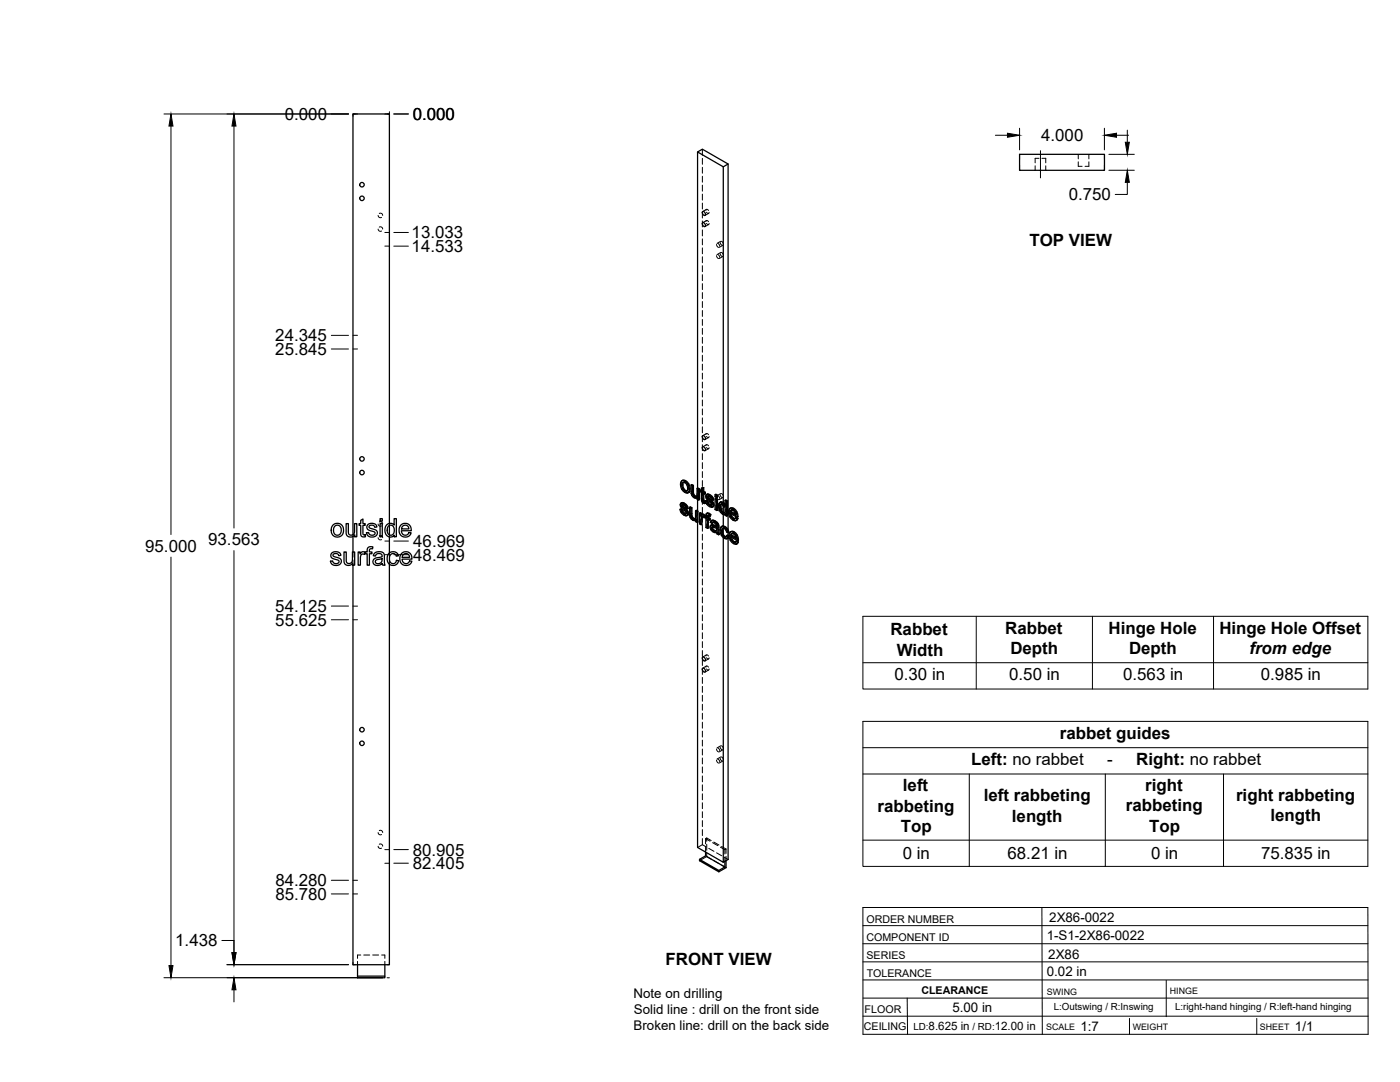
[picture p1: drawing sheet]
<svg xmlns="http://www.w3.org/2000/svg" width="559mm" height="432mm" viewBox="0 0 559 432" stroke-linecap="round" stroke-linejoin="round" font-family="sans-serif">
<!-- layer: Visible -->
<g fill="none" stroke="#000" stroke-width=".51">
<path d="M278.4 60.6l2-1.1 10.2 5.9-1.9 1.2M290.6 65.4v146M407 61.6h33.8v6.4h-33.8zM280.5 88.9a.93 .93 0 0 1 .9 .5 .93 .93 0 0 1-.2 1.1l-.8-.9zM280.5 84.4a.93 .93 0 0 1 .9 .6 .93 .93 0 0 1-.2 1l-.8-.9zM280.5 178.3a.93 .93 0 0 1 .9 .6 .93 .93 0 0 1-.2 1l-.8-.9zM280.5 173.9a.93 .93 0 0 1 .9 .5 .93 .93 0 0 1-.2 1.1l-.8-.9zM272.2 191.8l.6-.2 .9 .2zM272.2 191.8l-.5 .7-.1 .8 .5 1.9 1.5 1.4 .8 .2 .5-.4M272.3 193.6l.3 1.5M272.6 195.1l.3-.2 .8 .8-.3 .2zM272.8 192.5l-.2 1"/>
<path d="M272.9 194.9l-.3-1.4h-.3l.2-.8 .5-.2 .9 .6 .5 1.4-.2 1.5-.8-.1M273.4 192l1 1a1.88 1.88 0 0 1 1 2M273.7 195.7l.5 .2M273.7 191.8l1.2 1.3M274.6 193.3l.5 1.9 .3-.2-.2 1.2M275.1 195.2l-.2 1.2 .3-.2-.6 .5M275.8 193.5l.7 .4 .3-.2v3.2M276.5 193.9v3.1l.3-.1 .3 .6M276.5 197.1l.3 .6 .3-.2 .5 .4M276.8 197.7l.4 .4h.9l-.3 .1M276.8 193.7l-.7-.3-.3 .1v2.9l.3 1.2 .8 .9a.97 .97 0 0 0 1.4 .1M277.2 198.1l.6 .1"/>
<path d="M278.2 194.9l.6 .4 .4-.2v4.3l-.4 .2v-4.3M278.3 198.6v.7l.5 .3M278.3 198.6l-.3 .2M278.4 194.8v-134.2l10.3 6v133.9l-.7-.2-.8 .3-.4 1.7 .4 1.5 .8 1.1 .8 .4 .6-.2M278.4 199.3v4.6M279.2 195.1l-.7-.4-.3 .2v2.6l-.4 .7M280 195.5l-.5 .1v.6l.5 .3v3.3l.9 1h.7l-.1-.7-.6 .1M280 194.8l.9-.2v1.5M280.6 194.8v1.5l.3-.2 .6 .3M280.6 196.3l.6 .3 .3-.2v.6l-.3 .2v-.6M280.6 199.8l.7 .2M280.7 200l.8 .1"/>
<path d="M280.9 194.6l-.9 .2v1.1l-.5-.3M280.9 197v2.6M281.2 197.2l-.6-.3v2.8l.5 .1M281.6 199.9l.6 .2M282.1 197.4l.7-.2 .6 .2M282.3 198.3l.1 .3 .3-.2 .2 .4M282.4 198.6l.2 .3 .3-.1 1.5 1.4M282.4 197.2l-.4 .2M282.5 197.4h.9l.7 .6M282.5 199.9h-.9l.7 1.5 1.3 1 .9-.2M282.6 198v.1M282.6 198.9l1.4 1.4 .4-.1 .4 .6"/>
<path d="M282.7 198.4l-.4-.3 1 .3 .6 1 .6 .3M282.8 197.2l-.9 .3-.2 .9 .3 .7 2 1.9-.2 .7M283.1 197.6l.7 .6 .3-.2 .5 .7M283.8 198.2l.5 .7 .3-.2 .2 .8-.3 .2-.2-.8M285.4 199.1l.3-.2 .7 .3-.4 .2zM285.4 197.4l.3-.2 .7 .4-.4 .2zM285.4 199.1v4.2l.6 .4M285.4 197.4v.9l.6 .3M286.4 199.2v4.3l-.4 .2v-4.3M286.4 197.6v.8l-.4 .2v-.8M289.4 199.7l.6 .4 .3-.2v5.9l-.3 .2v-5.9M290.3 199.9l-.6-.4-.3 .2v2.1l-.4-.6"/>
<path d="M133 209.4l1-.5h.9l1.5 .7 .6 1v2.1l-1.1 1.3-1.7 .3-1.4-.8-.6-1.6a2.79 2.79 0 0 1 .8-2.5zM133.5 210.1l1.2-.5 .6 .1 .6 .6 .3 1.8-.9 1.3-1 .2-.9-.7-.3-1.5zM138.2 209h.8l.1 3.7a1.31 1.31 0 0 0 1.7 .7 1.31 1.31 0 0 0 .7-1.6v-2.8h.9v5.2h-.8v-.8a1.86 1.86 0 0 1-2.2 .9 1.86 1.86 0 0 1-1.2-2.1zM140.9 214.1v6.2M144 207.7l.9-.6v1.9h.9v.7h-.9v3.3l.2 .4h.7l.1 .8h-1.3l-.6-.6v-3.9h-.7v-.7h.7zM146.7 209.5l1.7-.6a1.73 1.73 0 0 1 2 1.4l-.8 .1a1.17 1.17 0 0 0-1.1-.9 1.17 1.17 0 0 0-1.2 .9l.4 .4 2.1 .6a1.59 1.59 0 0 1 .7 2 1.59 1.59 0 0 1-2 .9l-1.5-.3-.7-1.4 .9-.1 .2 .6 .6 .5 1.4-.2a.82 .82 0 0 0 .2-1.1 .82 .82 0 0 0-1.1-.3l-1-.3a1.38 1.38 0 0 1-.8-2.2zM151.7 209h.9v5.2h-.9zM151.7 207h.9v1h-.9zM154.3 209.5l1.1-.6a1.86 1.86 0 0 1 1.9 .7v-2.6h.9v7.2h-.8v-.6a2.16 2.16 0 0 1-2.7 .4 2.16 2.16 0 0 1-1.1-2.4zM154.9 210.1l1.3-.5 1 1v2l-.7 .9h-1l-.8-.9-.1-1.5zM155.4 208.9v-163.4h-14.5v167.9M155.4 209.7v3.8"/>
<path d="M155.4 214.3v6.4M160 209.6l1-.7h1.5l1 .7 .5 1 .1 1.2h-3.9l.2 1 .9 .7a1.43 1.43 0 0 0 1.9-1l.9 .1-.4 .9-1 .7h-1.7l-1-.6-.7-1.7 .1-1.2zM160.7 210l.6-.4 1.1 .1 .6 .6 .2 .8h-2.9zM271.4 203.3l.6 .2M271.9 200.8l.7-.2 .6 .2M272 203.5l.4-.2 .2 .9-.3 .1zM272.1 201.7l.7 .5M272.2 202l.2 .4 .4-.2 1.5 1.4M272.2 200.6l-.4 .2M272.3 204.3l.7 .7h.8M272.3 200.8h.9l.8 .6M272.4 203.3h-1l.8 1.7 1.2 .8 .9-.1"/>
<path d="M272.4 202.4l1.5 1.3 .4-.1 .4 .6M272.5 201.4l-.1 .1M272.5 201.8l-.3-.3 1 .3 .5 1 .7 .3M272.6 204.2l.7 .6M272.6 200.6l-.9 .3-.2 .8 .4 .9 1.9 1.8-.2 .7M272.9 201l.7 .6 .4-.2 .5 .7M273 205l.6 .1M273.6 201.6l.5 .7 .4-.2 .2 .8-.3 .2-.3-.8M273.7 205.1h-.1M273.9 203.7l.4 .7 .4-.2 .1 .7M274.3 204.4l.2 .7 .3-.2-.2 .6M274.5 205.1l-.2 .6 .3-.2-.4 .3"/>
<path d="M275.2 202.5l.7 .3 .3-.2v3.2M275.9 202.8v3.2l.3-.2 .3 .6M275.9 206l.3 .6 .3-.2 .4 .4M276.2 206.6l.4 .4h.9M276.2 202.6l-.7-.3-.3 .2v3l.3 1.2 .8 .7a.97 .97 0 0 0 1.4 .1M276.6 207l.6 .2M277.5 207l-.3 .2M277.6 203.8l.7 .4 .3-.2v4.3l-.3 .2v-4.3M277.7 207.5v.7l.6 .3M277.7 207.6l-.2 .1M278.4 208.4v129.8l10.3 5.9v-129.6M278.6 204l-.7-.4-.3 .2v2.8l-.4 .6"/>
<path d="M279.2 204.8l.6 .3 .3-.2v.5M279.8 205.1v.6l.7-.5 .4 .1M280 206.4l.2 2.8-.3 .2v-2.2M280.1 204.9l-.6-.3-.3 .2v4.3l.7 .3M280.2 205.4l.7-.1 .6 .5M280.3 206.1v.1M280.5 205.2l-.4 .2M280.6 205.4l.6 .5M281 206.6l-.8-.5-.2 .3 .3-.2-.1 .8M281.2 206.5l.6 .3v3.7l.6 .4M281.2 206.5v-.4l-.2 .5M281.2 200.3l.1 .7"/>
<path d="M281.2 206.5l-.2 .1M281.5 205.7l.3 .1M282.2 204.9h.9l.6 .4M282.2 200.1l.3-.2 .3 .9-.3 .1zM282.4 206.6l.7 .4 .3-.2v.6l-.3 .2v-.6M282.5 204.7l-.5 .2M282.5 200.9l.7 .6h.8M282.7 207.3v3.4l-.3 .2v-3.7l.7 .4M282.7 205.7v.7M282.8 205.1l.6 .4 .3-.2-.4 .8 .1-.6M282.8 200.8l.7 .6M283.1 204.9l-.6-.2-.5 .2-.2 1.3-.6-.3 .3-.2"/>
<path d="M283.2 201.5l.6 .2M283.3 206.1a.45 .45 0 0 0-.5-.4 .45 .45 0 0 0-.4 .5v.4l.3-.2 .7 .4M283.9 209.6l.7-.2 1.4 .6M283.9 201.7h-.1M284.1 210.7l.2 .6 .3-.2 .6 .5M284.1 200.3l.4 .7 .3-.2 .2 .7M284.2 210.4l-.1 .3 .3-.2 .2 .6M284.2 209.4l-.5 .3M284.3 211.3l.5 .5h1M284.3 210.3l-.1 .1M284.4 207.8l.8 .3 .3-.2 .8 .6M284.4 210.3l.6 .2a.79 .79 0 0 1 .9 .2 .79 .79 0 0 1 0 1l-.4 .3"/>
<path d="M284.4 210.3l-.2 .1M284.4 210.3v.2M284.5 201l.2 .7 .3-.2-.2 .6M284.5 208.4l-.4 .5 .2-.4h.5l1.1 .9a.43 .43 0 0 1 .1 .7 .43 .43 0 0 1-.7-.1l-1-.4M284.6 209.4l-1 .3-.2 1 .7 1.1 1.1 .7a.61 .61 0 0 1 .7 0 .61 .61 0 0 1 .3 .5l.6 .4M284.7 201.7l-.2 .5 .3-.1-.5 .3M284.7 207.6l-.8 .2M284.8 211.8h1M285.2 208.1l.8 .6 .3-.2 .4 .6M285.5 207.9l-.8-.3-.9 .3-.3 .5 .6 .5M286 208.7l.4 .6 .3-.2 .2 .6M286.4 209.3l.2 .5 .3-.1 .1 2.9"/>
<path d="M286.6 209.8l.1 2.9 .3-.1 .1 .7-.3 .1-.1-.6M287.4 202.4l.3 1.4M287.5 200.4l1.2 .1 .6 .5M287.7 201.3l.4-.1 .6 .3 .7 1.4-.1 1.4-.3 .4-.6-.1M287.7 201.3l-.3 1.1 .4-.2 .3 1.4M287.7 203.8l.4-.2 .7 .8-.4 .2zM287.8 201.2l-.1 .1M287.8 200.3l-.5 .3M288 201.2l-.2 1M288.1 212v.2a1.2 1.2 0 0 0 .8 1.4l.5 .5M288.2 210.1l.9 .3 .3-.2 1 .9M288.4 213.4l.7 .8h.8"/>
<path d="M288.4 200.7l.6 .5 .4-.1M288.5 209.9l-.6 .3M288.6 210.8l-.2 1M288.7 210.8v2.4l-.3-1.4-.3 .2v-.4l.3-.7 .4-.1 .7 .4 .5 1.1 .6 .3v1.1M288.7 201.5v2.9M288.7 205.3v4.6M288.8 204.4l.4 .1M289.1 210.4l.8 .6a1.43 1.43 0 0 1 1 1.4l-.3 .2-.5-1.3M289.4 210.2l-.9-.3-.7 .3-.3 .7v1.4l.9 2 1 .7h.7M289.4 205.1v.6l.6 .3M289.4 205.1l-.2 .2M290 213.7l.7 .4"/>
<path d="M290.6 214.7v128.3l-1.9 1.1M290.7 214.1l.3-.1-.3 .6-.6 .4zM291 214l-.6-.5-.7 .8-.6-.1M291.3 202.9h1a1.84 1.84 0 0 1 1.8 1.3M291.5 212.3l.8-.1a1.99 1.99 0 0 1 2 1.3M291.5 204.3l2.1 1.2-.4-1.1-.8-.8h-.7l-.2 .7 .3-.2 1.7 1M291.7 213.7l2.1 1.1-.5-1.2-.9-.7h-.4l-.3 .8 .3-.2 1.7 1M291.8 206.1l.8 .9 .8-.1M291.8 205.1l.3 .9M292 203.5l-.2 .6M292 214.4l.3 .9M292 215.5l.8 .8h.8"/>
<path d="M292.2 212.9l-.2 .6M292.5 203.1l1 .9a1.94 1.94 0 0 1 1.1 2.1M292.6 207l.6 .1M292.7 212.4l1.1 1a1.97 1.97 0 0 1 .9 2.1M292.8 216.3l.5 .2M292.9 202.9l-.9-.3-1 .7-.2 1 .2 1.4 .7 1.2 1.3 .9h.7l.8-.9M293.1 212.2l-.9-.2-.9 .6-.3 1.5 .3 1.1 .8 1.2 1.2 .8 .7-.1 .7-.8M293.3 207l-.1 .1M293.5 216.4l-.2 .1M293.6 206.7l.6 .4M293.8 204.3l.4 2 .4-.2-.4 .2M293.8 216l.6 .5"/>
<path d="M293.9 213.7l.5 1.9 .3-.1-.3 .1M294.2 206.5l-2.8-1.6 .4 1.2 .3-.1 .8 .8M294.4 215.8l-2.8-1.6 .4 1.3 .3-.2 .8 .9M294.5 206.9l-.7 .8M294.5 206.9l-.6-.4-.7 .6M294.7 216.3l-.7 .8M294.7 216.3l-.6-.5-.8 .7M132.4 220.7l1.4-.5a1.81 1.81 0 0 1 2.3 1.4l-.9 .2a1.21 1.21 0 0 0-1.1-.9 1.21 1.21 0 0 0-1.2 .8l.3 .4 2.3 .7a1.6 1.6 0 0 1 .6 2 1.6 1.6 0 0 1-2 .9l-1.6-.5-.6-1.2 .9-.2 .3 .8 .6 .3 1.3-.2a.81 .81 0 0 0 .2-1.1 .81 .81 0 0 0-1-.3l-1.1-.3a1.37 1.37 0 0 1-.7-2.3zM137.3 220.3h.9v3.8a1.31 1.31 0 0 0 1.7 .7 1.31 1.31 0 0 0 .8-1.7v-2.8h.9v5.3h-.8v-.8a1.86 1.86 0 0 1-2.3 .8 1.86 1.86 0 0 1-1.2-2.1zM143 220.3h.7v.8a1.27 1.27 0 0 1 2.1-.7l.8-.1v-1.2a1.55 1.55 0 0 1 2.2-.9l-.1 .8a.81 .81 0 0 0-.9 0 .81 .81 0 0 0-.4 .8v.5h1.1v.7h-1.1v4.6h-.8v-4.6h-.8v-.4l-.3 .7-.9-.2-.6 .5-.2 4h-.8zM149.5 220.8l1.6-.6 1.2 .1 .8 .4 .6 4.9h-.9l-.2-.7-1.2 .7h-1.2l-.9-.4-.4-.7a1.74 1.74 0 0 1 2-2l.6-.1a.8 .8 0 0 0 1-.8 .8 .8 0 0 0-1.1-.7l-1 .2-.5 .8-.9-.1zM150.1 223.5l2.4-.6a1.59 1.59 0 0 1-.6 1.8 1.59 1.59 0 0 1-1.9-.1l-.2-.5z"/>
<path d="M155.2 220.9l1-.6h1.5l.8 .4 .5 1-.8 .3a1.47 1.47 0 0 0-2-.9 1.47 1.47 0 0 0-.8 2l.5 1.4 .7 .4 1.1-.2 .5-1.1 .9 .1-.3 1-1 .8-1.3 .1-.8-.3-.8-.8-.4-1.1 .1-1.2zM155.4 225.1v159.9h-14.5v-159.4M160.3 220.9l1-.6h1.5l.9 .6 .6 1.1 .1 1.1h-3.9l.2 1 .8 .7a1.43 1.43 0 0 0 2-.9l.8 .3-.4 .8-1 .6h-1.6l-1-.6-.5-.8-.2-1.2 .1-1.2zM161 221.3l.6-.3h1l.6 .5 .3 .9h-3zM280.5 262.2a.93 .93 0 0 1 .9 .6 .93 .93 0 0 1-.2 1l-.8-.9zM280.5 266.7a.93 .93 0 0 1 .9 .5 .93 .93 0 0 1-.2 1.1l-.8-.9zM281.6 340v1.6l-2.4 1.3v.6l7.7 4.4v-.5l-7.7-4.5M281.6 341.6l7.7 4.4-2.4 1.4M289.3 343.7v2.3M289.8 343.5v2.8l-2.9 1.6M142.7 385v5.2h10.9v-.6h-10.9M153.6 385v4.6"/>
<circle cx="144.5" cy="79.2" r=".9"/>
<circle cx="144.5" cy="73.7" r=".9"/>
<circle cx="144.5" cy="188.6" r=".9"/>
<circle cx="144.5" cy="183.1" r=".9"/>
<circle cx="144.5" cy="296.6" r=".9"/>
<circle cx="144.5" cy="291.2" r=".9"/>
</g>
<!-- layer: Hidden -->
<g fill="none" stroke="#000" stroke-width=".4">
<path d="M280.4 59.5v2.5M280.4 63.2v2.4M280.4 66.8v2.3M280.4 70.3v2.4M280.4 73.9v2.4M280.4 77.5v2.4M413.2 66.2v1.8M414.7 63.2h-1.5v1.8M415.9 63.2h1.5v1.8M417.4 66.2v1.8M430.4 64.6v1.8h1.5M430.4 61.6v1.8"/>
<path d="M434.6 64.6v1.8h-1.5M434.6 61.6v1.8M150.9 91.4l.5 .8h.9M150.9 86l.5 .8 .9-.1M151.4 90.6l1 .1 .3 .7M151.4 85.2h1l.3 .8M280.4 81v2.4M280.4 84.6v2.4M280.4 88.2v2.4M280.4 91.8v2.3M280.4 95.3v2.4M280.4 98.9v2.4"/>
<path d="M281.7 88.4l.4-.4 .7 .5M281.7 84l.4-.5 .7 .5M281.9 88l-1.4 .9M281.9 83.6l-1.4 .8M282 89.2l.6 .4 .4-.4M282 84.7l.7 .5 .3-.5M282.9 89.6l-1.5 .8M282.9 85.2l-1.5 .8M286 97.6l.2 .7 .6 .4M286.5 97.1l.5 .4 .3 .8M287.4 96.7l.4 .9 .5 .3M287.6 96.3l-1.4 .8"/>
<path d="M287.9 96.3l.6 .4 .2 .8M288.5 97.9l-1.4 .8M280.4 102.5v2.4M280.4 106v2.4M280.4 109.6v2.4M280.4 113.2v2.4M280.4 116.8v2.3M286 102l.2 .7 .6 .5M286.5 101.6l.5 .4 .3 .7M287.4 101.2l.4 .8 .5 .4M287.6 100.8l-1.4 .8M287.9 100.7l.6 .5 .2 .7"/>
<path d="M288.5 102.3l-1.4 .9M280.4 120.3v2.4M280.4 123.9v2.4M280.4 127.5v2.4M280.4 131v2.4M280.4 134.6v2.4M280.4 138.2v2.4M280.4 141.8v2.3M280.4 145.3v2.4M280.4 148.9v2.4M280.4 152.5v2.4M280.4 156v2.4"/>
<path d="M280.4 159.6v2.4M280.4 163.2v2.4M280.4 166.8v2.3M280.4 170.3v2.4M280.4 173.9v2.4M280.4 177.5v2.4M281.7 177.9l.4-.5 .7 .5M281.7 173.4l.4-.4 .7 .5M281.9 177.5l-1.4 .8M281.9 173l-1.4 .9M282 178.6l.6 .5 .4-.5M282 174.2l.6 .4 .4-.4"/>
<path d="M282.9 179l-1.5 .9M282.9 174.6l-1.5 .8M271.9 193.1l.5 1.9-.3 .2M272.4 195l1.3 1.3-.3 .2M272.5 191.6l-.9 1.7M272.8 192.5l-.2 .1M272.9 192.4h.8l-.3 .2M273.7 192.4l.8 .9-.3 .2M273.7 196.3l.9 .3-.3 .2M274.5 195.8l-.3 .1M274.5 193.3l.3 1.4-.4 .2M274.8 194.7l-.1 .8-.5 .5"/>
<path d="M274.9 196.5l-.3 .1M276.1 193.4l.1 3.3-.3 .2M276.2 196.7l.2 .7-.3 .2M276.4 197.4l.4 .6-.3 .2M276.8 198l.6 .5-.3 .2M277.4 198.5l.7 .2 .5-.3-.2 .2M278.1 198.1h.1M278.3 198l-.4 .2M278.4 197.8l-.3 .3M278.4 194.8v1.7M278.4 197.7v1.6M278.5 194.7v2.8l-.4 .5"/>
<path d="M278.6 198.4v.7l-.3 .2M278.6 199.1l.6 .3M279.8 196l.5 .3-.3 .2M279.8 195.5v.5l-.3 .2M280 195.5l.3 .2M280.3 196.3l.1 3.4-.4 .2M280.3 194.7v1l-.3 .2M280.4 199.7l.2 .5-.3 .1M280.4 181.1v2.3M280.4 184.6v2.4M280.4 188.2v2.4M280.4 191.8v2.3"/>
<path d="M280.4 195.3v2.4M280.4 198.9v2.4M280.6 196.9l.3-.2v.3M280.9 196.7l.6 .3M281.9 199.7l.5 1.3-.3 .2M282 197.9l.2 .6-.4 .2M282.1 197.4l-.4 .7M282.2 198.5l.4 .7-.4 .1M282.3 197.2l-.5 .4M282.5 198l.3-.2-.2 .2M282.6 199.2l1.6 1.5-.4 .2M282.7 197.9l-.3 .2"/>
<path d="M282.8 197.8l.6 .2-.3 .2M283.4 198l.6 .6-.3 .1M284 198.6l.2 .6-.3 .2M284.2 199.2l.6 .3M285.7 197.2v.9l-.3 .2M285.7 198.9v1.5M285.7 198.1l.7 .3M286 198.2l.2 .7 .6 .5M286.5 197.8l.5 .4 .3 .8M287.4 197.4l.4 .8 .5 .4M287.6 197l-1.4 .8M287.9 197l.6 .4 .2 .7"/>
<path d="M288.5 198.5l-1.4 .9M289.7 199.5v2.2l-.3 .1M140.9 213.4v.7M150.9 209.1l.5 .8h.9M150.9 214.6l.5 .7h.9M151.4 208.3h.8l.5 .8M151.4 213.8h1l.3 .8M155.4 208.9v.8M155.4 213.5v.8M271.7 203.1l.5 1.3-.3 .2M271.8 201.3l.2 .6-.3 .2M271.9 200.8l-.4 .7"/>
<path d="M272 201.9l.4 .7-.3 .2M272.1 200.6l-.5 .4M272.2 204.4l1.1 1-.3 .2M272.3 201.4l.3-.1-.1 .1M272.4 202.6l1.6 1.5-.3 .2M272.6 201.3l-.4 .2M272.6 201.3l.6 .1-.3 .2M273.2 201.4l.6 .6-.3 .1M273.3 205.4l.8 .3-.3 .1M273.8 205h.2M273.8 202l.3 .6-.4 .2M274 204.1l.2 .5-.3 .2"/>
<path d="M274 204.9l-.3 .2 .3-.1M274.1 202.6l.6 .3M274.2 204.6l-.2 .4M274.5 205.6l-.4 .1M275.5 202.3l.1 3.3-.3 .2M275.6 205.6l.2 .7-.3 .2M275.8 206.3l.4 .6-.3 .2M276.2 206.9l.6 .5-.3 .2M276.8 207.4l.7 .2 .5-.3-.2 .2M277.5 207h.1M277.7 206.9l-.4 .2M277.8 206.7l-.3 .3"/>
<path d="M277.9 203.6v2.8l-.4 .5M278 207.3v.7l-.3 .2M278 208l.6 .3M278.4 203.9v1.7M278.4 206.8v1.6M279.5 207.3v1.6l-.3 .2M279.5 208.9l.7 .3M279.5 204.6v1.5M280.1 206.1l.8-.1-.3 .2M280.1 205.4v.1M280.3 206.1l.2-.2-.3 .2M280.4 202.5v2.4"/>
<path d="M280.4 206.1v2.3M280.4 209.6v2.4M280.4 213.2v2.4M280.4 216.8v2.4M280.4 205.2l-.6 .5M280.6 200.2l.6 .4-.4 .2M280.9 206l.4 .4M281.2 200.6l.4 .2M281.2 206.1l.3-.1-.2 .4M281.5 206.3l.6 .3-.3 .2M281.5 206l-.2 .4M281.5 205.8l-.3 .2"/>
<path d="M281.8 205.8l.3 .2M282.1 209.1v1.2l-.3 .2M282.1 206.6v1.3M282.1 210.3l.6 .4M282.2 205l-.1 1-.3 .2M282.3 204.8l-.5 .4M282.4 201l1.1 1-.3 .2M282.4 207.2l.3-.2v.3M282.5 205.7l.4-.2-.2 .2M282.7 207l.7 .4M282.9 205.5l.4 .1-.4 .2M283.3 205.6l.3 .3"/>
<path d="M283.5 202l.8 .2-.3 .2M283.7 210.1l.4 1.1-.4 .2M283.8 209.6l-.4 .7M283.8 208.3l.7 .4M284 201.5h.1M284 209.5l-.5 .3M284.1 211.2l.9 .9-.3 .2M284.1 207.7l-.6 .7M284.2 200.7l.1 .5-.3 .2M284.2 201.5l-.3 .2 .2-.2M284.2 207.6l-.4 .3M284.3 201.2l-.2 .3"/>
<path d="M284.4 208.4l.4-.1-.3 .1M284.5 210.2l.2-.1zM284.6 210.1l-.3 .2 .2-.1M284.6 202.2h-.3M284.7 210.1l1.6 .5-.3 .2M284.8 208.3l.6 .1-.3 .2M285 212.1l.7 .3-.3 .2M285.4 208.4l.7 .7-.3 .2M285.7 212.4l.7-.1-.4 .1M285.7 201.6v1.6l-.3 .1M285.7 203.2l.7 .3M286 202.7l.2 .7 .6 .5"/>
<path d="M286 210h.3M286 211.7l-.3 .2M286.1 209.1l.2 .7-.3 .2M286.2 211.5l-.4 .3M286.3 210.6l-.1 .9-.3 .2M286.3 209.8l-.3 .4M286.4 212.3l.1 .6-.3 .1M286.5 202.2l.5 .4 .3 .8M286.5 212.9l.6 .4M287.1 201.8l.2 1.3-.3 .2M287.3 200.7l-.2 1.1-.3 .2M287.3 203.1l.6 1.1-.3 .2"/>
<path d="M287.4 201.8l.4 .9 .5 .3M287.6 200.4l-.6 .5M287.6 201.4l-1.4 .9M287.7 211.5l.5 1.9-.3 .2M287.9 204.2l.8 .8-.3 .2M287.9 201.4l.6 .4 .2 .8M287.9 210.4l-.2 1.1-.3 .1M288 201.1h.7l-.3 .2M288 201.1l-.2 .1M288 201.1v.1M288.2 213.4l1.2 1.3-.3 .1M288.2 210l-.6 .5"/>
<path d="M288.5 203l-1.4 .8M288.6 210.8l-.2 .1M288.7 210.7l.8 .1-.4 .2M288.7 200.5v1M288.7 204.4v.9M288.7 209.9v.9M288.7 213.3v1.2M288.7 205l.7 .2 .4-.3-.3 .2M288.7 201.1l.8 .8-.4 .2M289.4 201.1l.3 .6M289.4 214.7l1.1 .1M289.5 210.8l.5 .5-.3 .2"/>
<path d="M289.5 201.9l.3 1.5-.4 .2M289.5 204.4l-.3 .1M289.8 203.4l-.1 .7-.5 .5M289.8 204.9v.6l-.4 .2M289.8 205.5l.5 .3M290 211.3l.3 .8-.3 .2M290 214.1l-.1 .1M290.3 212.1l.6 .3M290.4 213.5l-.7 .8M290.6 211.4v1.2M290.6 213.7v1M291.1 204.2l.5 1.9-.3 .1"/>
<path d="M291.3 213.5l.5 1.9-.3 .2M291.4 204.9l.4-.2v.4M291.6 206.1l1.3 1.3-.3 .2M291.6 202.8l-.8 1.5M291.6 214.2l.4-.1v.3M291.8 204.7l2.7 1.6M291.8 215.4l1.3 1.3-.3 .2M291.8 212.1l-.5 1.4-.3 .2M292 214.1l2.7 1.5M292 203.5l-.2 .1M292.1 203.4l.8 .1-.4 .2M292.2 212.9h-.2"/>
<path d="M292.3 212.8l.8 .1-.4 .1M292.9 203.5l.7 .8-.3 .2M292.9 207.4l1.1 .2-.4 .2M293.1 212.9l.7 .8-.3 .2M293.1 216.7l1.1 .3-.4 .2M293.5 206.9h-.1M293.5 205.1l.4 .2M293.6 206.9l-.3 .1 .2-.1M293.6 204.3l.3 1-.3 .2M293.7 216.3h-.1M293.7 214.5l.4 .2M293.8 216.2l-.3 .2 .2-.1"/>
<path d="M293.8 213.7l.3 1-.3 .1M293.9 206.5l-.4 .4M294.1 215.8l-.4 .5M294.1 207.5l-.1 .1M294.3 216.9l-.1 .1M140.9 220.3v2M140.9 223.5v2.1M155.4 220.7v1.6M155.4 223.5v1.6M280.4 220.3v2.4M280.4 223.9v2.4M280.4 227.5v2.4"/>
<path d="M280.4 231.1v2.3M280.4 234.6v2.4M280.4 238.2v2.4M280.4 241.8v2.4M280.4 245.3v2.4M280.4 248.9v2.4M280.4 252.5v2.4M280.4 256.1v2.3M280.4 259.6v2.4M280.4 263.2v2.4M280.4 266.8v2.4M280.4 270.3v2.4"/>
<path d="M280.4 273.9v2.4M280.4 277.5v2.4M281.7 261.8l.4-.5 .7 .5M281.7 266.2l.4-.4 .7 .5M281.9 261.4l-1.4 .8M281.9 265.8l-1.4 .9M282 262.5l.6 .5 .4-.5M282 267l.7 .4 .3-.4M282.9 262.9l-1.5 .9M282.9 267.4l-1.5 .8M280.4 281.1v2.3M280.4 284.6v2.4"/>
<path d="M280.4 288.2v2.4M280.4 291.8v2.4M280.4 295.4v2.3M280.4 298.9v2.4M286 298.9l.2 .7 .6 .5M286.5 298.5l.5 .4 .3 .7M287.4 298.1l.4 .8 .5 .4M287.6 297.6l-1.4 .9M287.9 297.6l.6 .4 .2 .8M288.5 299.2l-1.4 .9M280.4 302.5v2.4M280.4 306.1v2.3"/>
<path d="M280.4 309.6v2.4M280.4 313.2v2.4M280.4 316.8v2.4M286 303.4l.2 .6 .6 .5M286.5 302.9l.5 .4 .3 .8M287.4 302.5l.4 .8 .5 .4M287.6 302.1l-1.4 .8M287.9 302.1l.6 .4 .2 .8M288.5 303.7l-1.4 .8M150.9 332.3l.5 .7h.9M150.9 337.7l.5 .8h.9M151.4 331.5h1l.3 .8"/>
<path d="M151.4 336.9l1 .1 .3 .7M280.4 320.4v2.3M280.4 323.9v2.4M280.4 327.5v2.4M280.4 331.1v2.4M280.4 334.6v2.5M280.4 337.1l-2 1.1M280.4 337.1l1.5 .9M281.6 337.9v2.1M281.6 334.7l1.8 1M282.1 335.7v-1.3l-.5 .3v2.1M282.1 336.9v2.4"/>
<path d="M282.1 334.4l1.8 1M282.9 338.6l2.1 1.1M284.4 336.3l2.1 1.2M284.9 336l2.1 1.2M287.5 338.1l1.8 1 .5-.3M288 337.8l1.8 1M289.3 339.1v1.7M289.8 338.8v1.8M282.1 341.8l-2.9 1.7M282.1 340.5v1.3M282.1 341.8l1.8 1.1M284.9 343.5l2.1 1.1"/>
<path d="M286 340.3l2.1 1.2M288 345.2l1.8 1.1M289.1 342.1l1.5 .9M289.3 342v1.7M289.8 341.8v1.7M142.7 383.7v1.3M144 381.1h-1.3v1.4M145.2 381.1h2.4M148.8 381.1h2.3M152.3 381.1h1.3v1.4M153.6 383.7v1.3"/>
</g>
<!-- layer: Reference -->
<g fill="none" stroke="#000" stroke-width=".4">
<path d="M140.9 45.5h1.8M141.8 45.5h-.9v.9M153.6 45.5h1.8M155.4 44.6v.9h-.9M407 61.6v2.1M407 65.8v2.2M440.8 61.6v2.1M440.8 65.8v2.2M153.6 98.2h1.8M153.6 92.8h1.8M140.9 139.3h1.8M140.9 133.8h1.8"/>
<path d="M153.6 215.9h1.8M153.6 221.4h1.8M140.9 247.3h1.8M140.9 241.9h1.8M153.6 339.1h1.8M140.9 356.7h1.8M140.9 351.3h1.8M153.6 344.5h1.8M140.9 384.1v.9h.9M154.5 390.2h.9M155.4 384.1v.9h-.9"/>
</g>
<!-- layer: Hidden Narrow -->
<path d="M276.1 196l-.3 .2M278.5 197l-.3 .2M280.3 198.8l-.3 .1M273.3 203.5l-.3 .2M275.5 204.9l-.3 .2M277.9 206l-.3 .1M282.1 205.6l-.3 .2M283.5 200.1l-.3 .2M285.3 210.3l-.3 .2M286.3 210.9l-.3 .2" fill="none" stroke="#000" stroke-width=".4"/>
<!-- layer: Visible Narrow -->
<path d="M276.8 196.1l-.3 .2M280.9 199.2l-.3 .1M283.5 199.3l-.3 .2M273.3 202.7l-.3 .2M276.2 205l-.3 .2M282.7 206l-.3 .2M285.2 209.6l-.3 .2M287 210.4l-.4 .1M287 211.3l-.4 .2" fill="none" stroke="#000" stroke-width=".4"/>
<!-- layer: Titleblock -->
<path d="M344.4 362.2h201.6l.1 50.6h-201.7zM344.4 376.6h201.6M344.4 369.4h201.6M415.9 362.2l.1 50.6M344.4 383.9h201.6M344.4 398.3h201.6M344.4 391.1h201.6M362.1 398.3l.1 14.4M465.5 391.3v14.4M344.4 405.5h201.7M450.8 406.4v6.4M501.6 406.4v6.4" fill="none" stroke="#000" stroke-width=".4"/>
<!-- layer: Custom Tables -->
<path d="M344.4 246h201.6v29h-201.6zM389.7 246v29M436 246v29M484.4 246v29M344.4 264.5h201.6M344.4 287.9h201.6v57.9h-201.6zM344.4 298.4h201.6M344.4 308.9h201.6M386.9 308.9v36.9M441.2 308.9v36.9M488.4 308.9v36.9M344.4 335.3h201.6" fill="none" stroke="#000" stroke-width=".4"/>
<!-- layer: FD_Dimensions -->
<g fill="none" stroke="#000" stroke-width=".4">
<path d="M65.4 45.5h73.7M68.2 50.3v163M93.4 50.3v160.4M157.2 45.5h5.8M397.3 54h4.8M407 51.2v8.6M440.8 51.2v8.6M445.6 54h4.9M450 51.9v4.9M442.6 61.6h10.2M442.6 67.9h10.2M450 72.8v4.8h-4.9"/>
<path d="M157.2 98.2h5.8M157.2 92.8h5.8M132.2 139.3h6.9M132.2 133.8h6.9M93.4 219.7v160.5M157.2 215.9h5.8M68.2 222.3v163.1M157.2 221.4h5.8M132.2 247.3h6.9M132.2 241.9h6.9M157.2 339h5.8M132.2 356.7h6.9"/>
<path d="M132.2 351.3h6.9M157.2 344.5h5.8M88.6 375.3h4.8M65.4 390.2h87.3M90.6 385h48.5M93.4 395v4.8"/>
</g>
<path d="M68.2 45.5l.8 4.8h-1.6zM93.4 45.5l.8 4.8h-1.6zM402.1 53.2l4.9 .8-4.9 .8zM440.8 54l4.8-.8v1.6zM449.2 56.8h1.6l-.8 4.8zM450 67.9l.8 4.9h-1.6zM67.4 385.4h1.6l-.8 4.8zM92.6 380.2h1.6l-.8 4.8zM93.4 390.2l.8 4.8h-1.6z" fill="#000" stroke="#000" stroke-width=".4"/>
<!-- layer: Smart Centers -->
<path d="M415.3 60.1v10.9" fill="none" stroke="#000" stroke-width=".4"/>
<g font-size="6.7">
<text x="113.7" y="47.9">0.000</text>
<text x="164.8" y="47.9">0.000</text>
<text x="415.6" y="56.3">4.000</text>
<text x="426.6" y="80">0.750</text>
<text x="164.3" y="95.1">13.033</text>
<text x="164.3" y="100.6">14.533</text>
<text x="410.9" y="98.2">TOP VIEW</text>
<text x="109.9" y="136.2">24.345</text>
<text x="109.9" y="141.6">25.845</text>
<text x="58" y="220.2">95.000</text>
<text x="83.1" y="217.6">93.563</text>
<text x="165" y="218.3">46.969</text>
<text x="165" y="223.7">48.469</text>
<text x="109.9" y="244.3">54.125</text>
<text x="109.9" y="249.7">55.625</text>
<text x="355.4" y="253.6">Rabbet</text>
<text x="401.2" y="252.9">Rabbet</text>
<text x="442.5" y="252.9">Hinge Hole</text>
<text x="486.7" y="252.9">Hinge Hole Offset</text>
<text x="357.9" y="261.6">Width</text>
<text x="403.3" y="261">Depth</text>
<text x="450.6" y="261">Depth</text>
<text x="498.7" y="261">from edge</text>
<text x="357" y="271.4">0.30 in</text>
<text x="402.8" y="271.4">0.50 in</text>
<text x="448.3" y="271.4">0.563 in</text>
<text x="503.3" y="271.4">0.985 in</text>
<text x="423" y="294.8">rabbet guides</text>
<text x="387.6" y="305.4">Left: no rabbet</text>
<text x="441.9" y="305.4">-</text>
<text x="453.5" y="305.4">Right: no rabbet</text>
<text x="360.4" y="315.8">left</text>
<text x="457.1" y="315.8">right</text>
<text x="350.3" y="323.9">rabbeting</text>
<text x="392.7" y="319.8">left rabbeting</text>
<text x="449.4" y="323.8">rabbeting</text>
<text x="493.4" y="319.8">right rabbeting</text>
<text x="403.9" y="327.9">length</text>
<text x="507" y="327.8">length</text>
<text x="359.5" y="331.9">Top</text>
<text x="458.6" y="331.9">Top</text>
<text x="164.8" y="341.4">80.905</text>
<text x="164.8" y="346.9">82.405</text>
<text x="360.3" y="342.9">0 in</text>
<text x="402.1" y="342.9">68.21 in</text>
<text x="459.4" y="342.9">0 in</text>
<text x="503.4" y="342.9">75.835 in</text>
<text x="109.9" y="353.7">84.280</text>
<text x="109.9" y="359.1">85.780</text>
<text x="70" y="377.7">1.438</text>
<text x="265.7" y="385.2">FRONT VIEW</text>
</g>
<g font-size="5.3">
<text x="418.8" y="368">2X86-0022</text>
<text x="417.8" y="375.1">1-S1-2X86-0022</text>
<text x="418.4" y="382.5">2X86</text>
<text x="417.8" y="389.5">0.02 in</text>
<text x="252.9" y="398.4">Note on drilling</text>
<text x="253" y="404.9">Solid line : drill on the front side</text>
<text x="380.1" y="404">5.00 in</text>
<text x="252.9" y="411.2">Broken line: drill on the back side</text>
<text x="431.3" y="411.5">1:7</text>
<text x="516.9" y="411.5">1/1</text>
</g>
<g font-size="4.6">
<text x="370.6" y="411.2">8.625 in</text>
<text x="397" y="411.2">12.00 in</text>
</g>
<g font-size="4.3">
<text x="345.8" y="368.4">ORDER NUMBER</text>
<text x="345.8" y="375.5">COMPONENT ID</text>
<text x="345.8" y="382.7">SERIES</text>
<text x="345.9" y="389.9">TOLERANCE</text>
<text x="367.7" y="396.7">CLEARANCE</text>
<text x="345.1" y="404.3">FLOOR</text>
<text x="344.8" y="411.1">CEILING</text>
</g>
<g font-size="3.9">
<text x="420.6" y="403.1">L:Outswing / R:Inswing</text>
<text x="469" y="403.1">L:right-hand hinging / R:left-hand hinging</text>
<text x="364.6" y="411.2">LD:</text>
<text x="388.2" y="411.2">/ RD:</text>
</g>
<g font-size="3.5">
<text x="417.9" y="397">SWING</text>
<text x="466.9" y="396.9">HINGE</text>
<text x="417.5" y="410.9">SCALE</text>
<text x="452.1" y="410.9">WEIGHT</text>
<text x="502.9" y="410.9">SHEET</text>
</g>
</svg>
